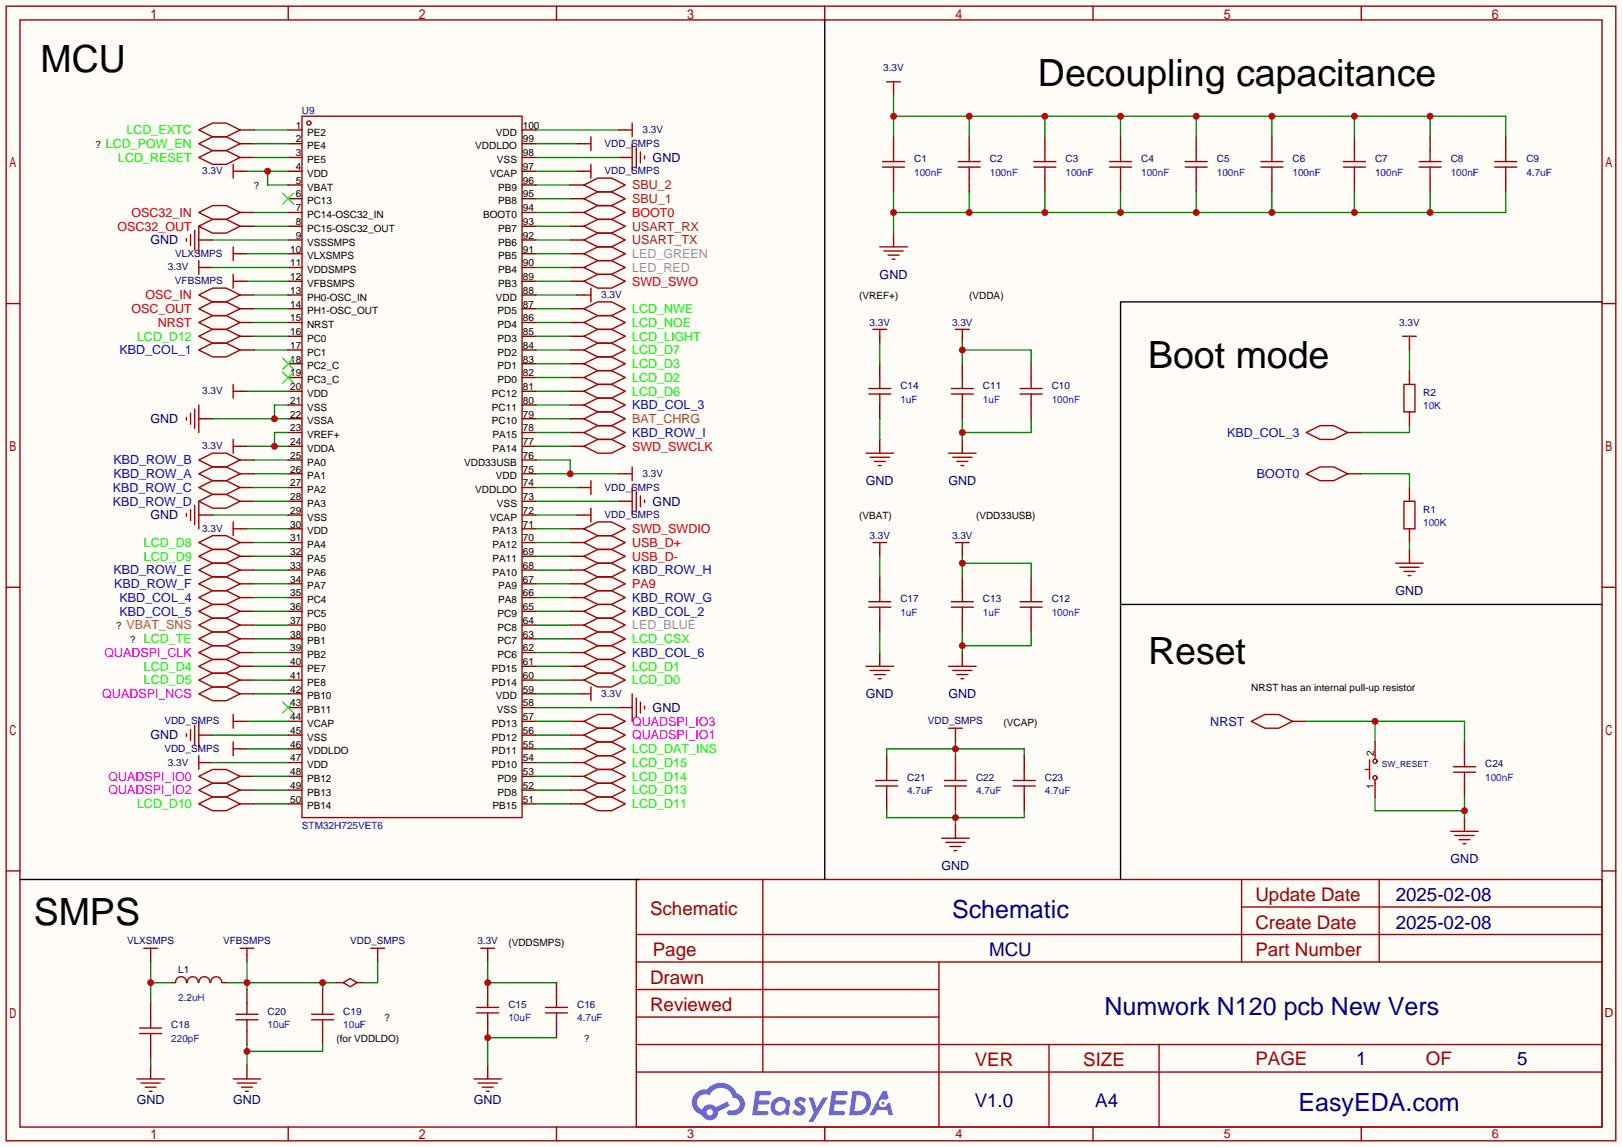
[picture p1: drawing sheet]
<svg xmlns="http://www.w3.org/2000/svg" width="299mm" height="212mm" viewBox="0 0 299 212" stroke-linecap="round" stroke-linejoin="round" font-family="sans-serif">
<path d="M0 0h299.5v211.8h-299.5z" fill="#fffcf7"/>
<g fill="none" stroke="#a10000" stroke-width=".25">
<path d="M1.1 1.1h297.2v209.6h-297.2zM3.7 3.7h292.1v204.5h-292.1zM53.2 1.1v2.6M102.7 1.1v2.6M152.3 1.1v2.6M201.8 1.1v2.6M251.3 1.1v2.6M1.1 56.1h2.6M295.8 56.1h2.5M1.1 108.5h2.6M295.8 108.5h2.5M1.1 160.8h2.6"/>
<path d="M117.5 162.4h178.3v45.8h-178.3zM117.5 177.7h178.3M117.5 172.6h178.3M140.8 162.4v35.6M173.4 177.7v30.5M229.2 162.4v15.3M229.2 167.5h66.6M254.6 162.4v15.3M295.8 160.8h2.5M117.5 182.8h55.9M117.5 198h178.3M117.5 192.9h178.3"/>
<path d="M117.5 187.8h55.9M193.7 192.9v15.3M214 192.9v15.3M53.2 208.2v2.5M102.7 208.2v2.5M152.3 208.2v2.5M201.8 208.2v2.5M251.3 208.2v2.5"/>
</g>
<g fill="#5487ff">
<path d="M147 202.8a1.3 1.3 0 0 1 1.8 .3l-.4 .6a.54 .54 0 0 0-.9-.2l.1 .2a1.58 1.58 0 0 1 1.1 1.6 1.43 1.43 0 0 1-2.5 .1l.6-.6a.64 .64 0 0 0 .5 .5 .64 .64 0 0 0 .6-.3l-.1-.2a1.6 1.6 0 0 1-1.1-1.6z"/>
<path d="M149.3 202.7h.8l.7 1.9 1.2-1.9h.9l-2.7 4.5h-.9l.9-1.7z"/>
<path d="M139.5 201.5h1.6a1.31 1.31 0 0 1 1.3 .2 .4 .4 0 0 1-.4 .6h-1.7l-.2 .9h1.7a.4 .4 0 0 1 .3 .4 .4 .4 0 0 1-.4 .4h-1.7l-.2 1.2h.9a1.23 1.23 0 0 1 1.1 .2 .39 .39 0 0 1-.3 .6h-2.6z"/>
<path d="M153.6 201.5h1.6a1.32 1.32 0 0 1 1.3 .2 .39 .39 0 0 1-.4 .6h-1.7l-.2 .9h1.7a.4 .4 0 0 1 .3 .4 .4 .4 0 0 1-.4 .4h-1.7l-.1 1.2h.8a1.23 1.23 0 0 1 1.1 .2 .39 .39 0 0 1-.3 .6h-2.6z"/>
<path d="M163 201.5h.7l.4 1.3-.7 .4a.75 .75 0 0 0-1.1 .3 .75 .75 0 0 0 .5 1 .75 .75 0 0 0 1-.6l.5-.3 .6 2.4h-.9l-.2-1h-1.8l-.6 1h-.9z"/>
<path d="M157.4 201.5l-.6 4.5h1.4a2.27 2.27 0 0 0 2.6-2.3 2.27 2.27 0 0 0-2.7-2.2zM158.2 202.3a1.5 1.5 0 0 1 1.8 1.5 1.5 1.5 0 0 1-2 1.4h-.3z"/>
<path d="M142.8 203.1a1.62 1.62 0 0 0-.4 2.1 1.62 1.62 0 0 0 2.1 .7l.3-.3 .4 .3 .4 .1 .3-2.5-.2-.3h-.4a1.58 1.58 0 0 0-2.5-.1zM143.4 203.6a.99 .99 0 0 1 1.6 .3 .99 .99 0 0 1-.8 1.4 .94 .94 0 0 1-1.1-.5 .94 .94 0 0 1 .3-1.2z"/>
<path d="M128.4 201.9a2.37 2.37 0 0 0 1.2 4 1.54 1.54 0 0 0 1.8 1 1.54 1.54 0 0 0 1.2-1.6l2.1-1.1-.4-.8-2.1 1.1a1.57 1.57 0 0 0-2.6 .4 1.5 1.5 0 0 1-.7-2.1 1.5 1.5 0 0 1 2.1-.5 2.23 2.23 0 0 1 2.3-1.4 2.23 2.23 0 0 1 2 1.8 1.16 1.16 0 0 1 1.3 1.1 1.16 1.16 0 0 1-1.1 1.3h-.7a.47 .47 0 0 0-.6 .3 .47 .47 0 0 0 .4 .6 2.23 2.23 0 0 0 2.3-.7 2.23 2.23 0 0 0 .4-2.3 2.16 2.16 0 0 0-1.3-1.1 3.2 3.2 0 0 0-5.4-.7l-1.2 .1zM130.5 205.4a.58 .58 0 0 1 1.1 0 .58 .58 0 0 1-1.1 0z"/>
<circle cx="163" cy="203.8" r=".28"/>
</g>
<g fill="none" stroke="#870000" stroke-width=".25">
<path d="M165 16.4v1.3M165 25.3v2.5M165 32.9v2.5M178.9 25.3v2.5M178.9 32.9v2.5M192.9 25.3v2.5M192.9 32.9v2.5M206.9 25.3v2.5M206.9 32.9v2.5M220.9 25.3v2.5M220.9 32.9v2.5M250.1 25.3v2.5"/>
<path d="M250.1 32.9v2.5M165 43.1v2.5"/>
</g>
<g fill="none" stroke="#a10000" stroke-width=".25">
<path d="M163.7 15.1h2.5M165 15.1v1.3M162.9 30.9h4.1M162.9 29.8h4.1M165 27.8v2M165 30.9v2M176.9 30.9h4.1M176.9 29.8h4.1M178.9 27.8v2M178.9 30.9v2M190.9 30.9h4M190.9 29.8h4"/>
<path d="M192.9 27.8v2M192.9 30.9v2M204.9 30.9h4M204.9 29.8h4M206.9 27.8v2M206.9 30.9v2M218.8 30.9h4.1M218.8 29.8h4.1M220.9 27.8v2M220.9 30.9v2M248 30.9h4.1M248 29.8h4.1"/>
<path d="M250.1 27.8v2M250.1 30.9v2M162.4 45.6h5.1M163.2 46.4h3.6M164 47.1h2M164.7 47.9h.5"/>
</g>
<path d="M165 17.7v7.6M165 21.5h113v3.8M178.9 21.5v3.8M192.9 21.5v3.8M206.9 21.5v3.8M220.9 21.5v3.8M234.8 21.5v3.8M250.1 21.5v3.8M264 21.5v3.8" fill="none" stroke="#008700" stroke-width=".25"/>
<g fill="#c00">
<circle cx="165" cy="21.5" r=".63"/>
<circle cx="178.9" cy="21.5" r=".63"/>
<circle cx="192.9" cy="21.5" r=".63"/>
<circle cx="206.9" cy="21.5" r=".63"/>
<circle cx="220.9" cy="21.5" r=".63"/>
<circle cx="234.8" cy="21.5" r=".63"/>
<circle cx="250.1" cy="21.5" r=".63"/>
<circle cx="264" cy="21.5" r=".63"/>
</g>
<path d="M165 35.4v7.7M178.9 35.4v3.8M192.9 35.4v3.8M206.9 35.4v3.8M220.9 35.4v3.8M234.8 35.4v3.8M250.1 35.4v3.8M264 35.4v3.8M278 35.4v3.8h-113" fill="none" stroke="#008700" stroke-width=".25"/>
<g fill="#c00">
<circle cx="165" cy="39.2" r=".63"/>
<circle cx="178.9" cy="39.2" r=".63"/>
<circle cx="192.9" cy="39.2" r=".63"/>
<circle cx="206.9" cy="39.2" r=".63"/>
<circle cx="220.9" cy="39.2" r=".63"/>
<circle cx="234.8" cy="39.2" r=".63"/>
<circle cx="250.1" cy="39.2" r=".63"/>
<circle cx="264" cy="39.2" r=".63"/>
</g>
<path d="M248.8 79.9h2.5M260.2 63.4v1.2M260.2 68.5v2.5M260.2 76.1v2.5M248.8 87.5h2.5M260.2 90v2.6M260.2 97.7v2.5M260.2 101.5v2.5M238.6 133.2h2.6M270.4 137v2.6M270.4 144.7v2.5M270.4 151v2.5" fill="none" stroke="#870000" stroke-width=".25"/>
<g fill="none" stroke="#a10000" stroke-width=".25">
<path d="M241.2 79.9l2.5-1.3h2.6l2.5 1.3-2.5 1.3h-2.6zM259 62.1h2.5M259.2 71h2v5.1h-2zM260.2 62.1v1.3M241.2 87.5l2.5-1.3h2.6l2.5 1.3-2.5 1.3h-2.6zM259.2 92.6h2v5.1h-2zM257.7 104h5.1M258.4 104.8h3.6M259.2 105.5h2M260 106.3h.5M231 133.2l2.6-1.2h2.5l2.5 1.2-2.5 1.3h-2.5zM270.4 139.6v2"/>
<path d="M267.8 153.5h5.1M268.4 142.6h4M268.4 141.6h4M268.6 154.3h3.6M269.4 155.1h2M270.1 155.8h.5M270.4 142.6v2.1"/>
</g>
<path d="M260.2 64.6v3.9M260.2 78.6v1.3h-8.9M251.3 87.5h8.9v2.5M260.2 100.2v1.3M241.2 133.2h29.2v3.8M253.9 133.2v3.8" fill="none" stroke="#008700" stroke-width=".25"/>
<circle cx="253.9" cy="133.2" r=".63" fill="#c00"/>
<path d="M163.7 139.6v2.5M163.7 147.2v2.5" fill="none" stroke="#870000" stroke-width=".25"/>
<path d="M161.7 145.2h4M161.7 144.1h4M163.7 142.1v2M163.7 145.2v2" fill="none" stroke="#a10000" stroke-width=".25"/>
<path d="M163.7 139.6v-1.3h25.4v1.3M176.4 137v2.6" fill="none" stroke="#008700" stroke-width=".25"/>
<circle cx="176.4" cy="138.3" r=".63" fill="#c00"/>
<path d="M176.4 139.6v2.5M176.4 147.2v2.5" fill="none" stroke="#870000" stroke-width=".25"/>
<path d="M174.4 145.2h4M174.4 144.1h4M176.4 142.1v2M176.4 145.2v2" fill="none" stroke="#a10000" stroke-width=".25"/>
<path d="M163.7 149.7v1.3h25.4v-1.3M176.4 149.7v2.6" fill="none" stroke="#008700" stroke-width=".25"/>
<circle cx="176.4" cy="151" r=".63" fill="#c00"/>
<path d="M176.4 152.3v2.5" fill="none" stroke="#870000" stroke-width=".25"/>
<path d="M173.9 154.8h5M174.6 155.6h3.6M175.4 156.3h2M176.1 157.1h.6" fill="none" stroke="#a10000" stroke-width=".25"/>
<path d="M206.9 111.6h88.9M3.7 162.4h114.3" fill="none" stroke="#000" stroke-width=".25"/>
<path d="M253.9 147.2v2.5h16.5M270.4 147.2v3.8" fill="none" stroke="#008700" stroke-width=".25"/>
<circle cx="270.4" cy="149.7" r=".63" fill="#c00"/>
<path d="M177.7 62.1v1.3M177.7 67.2v2.5M177.7 74.8v2.5M190.4 67.2v2.5M190.4 74.8v2.5M177.7 81.2v2.5M253.9 137v2.6M253.9 144.7v2.5" fill="none" stroke="#870000" stroke-width=".25"/>
<g fill="none" stroke="#a10000" stroke-width=".25">
<path d="M175.6 72.8h4.1M175.6 71.8h4.1M176.4 60.8h2.5M177.7 60.8v1.3M177.7 69.7v2.1M177.7 72.8v2M188.3 72.8h4.1M188.3 71.8h4.1M190.4 69.7v2.1M190.4 72.8v2M175.1 83.7h5.1M175.9 84.5h3.6"/>
<path d="M176.7 85.2h2M177.4 86h.5M253.9 139.6v.5M252.1 142.1h.8M252.9 140.3v3.6M253.9 144.1v.6"/>
<circle cx="253.9" cy="143.6" r=".38"/>
<circle cx="253.9" cy="140.6" r=".38"/>
</g>
<path d="M177.7 63.4v3.8M177.7 64.6h12.7v2.6" fill="none" stroke="#008700" stroke-width=".25"/>
<circle cx="177.7" cy="64.6" r=".63" fill="#c00"/>
<path d="M177.7 77.3v3.9M190.4 77.3v2.6h-12.7" fill="none" stroke="#008700" stroke-width=".25"/>
<circle cx="177.7" cy="79.9" r=".63" fill="#c00"/>
<g fill="none" stroke="#870000" stroke-width=".25">
<path d="M234.8 25.3v2.5M234.8 32.9v2.5M264 25.3v2.5M264 32.9v2.5M278 25.3v2.5M278 32.9v2.5M162.4 62.1v1.3M162.4 67.2v2.5M162.4 74.8v2.5M162.4 81.2v2.5M177.7 101.5v1.2M177.7 106.6v2.5"/>
<path d="M177.7 114.2v2.5M190.4 106.6v2.5M190.4 114.2v2.5M176.4 135.8v1.2M177.7 120.5v2.6M189.1 139.6v2.5M189.1 147.2v2.5"/>
</g>
<g fill="none" stroke="#a10000" stroke-width=".25">
<path d="M232.8 30.9h4.1M232.8 29.8h4.1M234.8 27.8v2M234.8 30.9v2M262 30.9h4.1M262 29.8h4.1M264 27.8v2M264 30.9v2M276 30.9h4M276 29.8h4M278 27.8v2M278 30.9v2"/>
<path d="M160.4 72.8h4.1M160.4 71.8h4.1M161.2 60.8h2.5M162.4 60.8v1.3M162.4 69.7v2.1M162.4 72.8v2M159.9 83.7h5.1M160.7 84.5h3.5M161.4 85.2h2M162.2 86h.5M175.6 112.1h4.1M175.6 111.1h4.1"/>
<path d="M176.4 100.2h2.5M177.7 100.2v1.3M177.7 109.1v2M177.7 112.1v2.1M188.3 112.1h4.1M188.3 111.1h4.1M190.4 109.1v2M190.4 112.1v2.1M175.1 134.5h2.6M175.1 123.1h5.1M175.9 123.8h3.6M176.4 134.5v1.3"/>
<path d="M176.7 124.6h2M177.4 125.3h.5M187.1 145.2h4M187.1 144.1h4M189.1 142.1v2M189.1 145.2v2"/>
</g>
<path d="M162.4 63.4v3.8M162.4 77.3v3.9M177.7 102.7v3.9M177.7 104h12.7v2.6" fill="none" stroke="#008700" stroke-width=".25"/>
<path d="M152.3 3.7v158.7M295.8 55.8h-88.9v106.6" fill="none" stroke="#000" stroke-width=".25"/>
<circle cx="177.7" cy="104" r=".63" fill="#c00"/>
<path d="M177.7 116.7v3.8M190.4 116.7v2.6h-12.7" fill="none" stroke="#008700" stroke-width=".25"/>
<circle cx="177.7" cy="119.3" r=".63" fill="#c00"/>
<path d="M27.8 176.4v1.3M45.6 176.4v1.3M90 176.4v1.3" fill="none" stroke="#870000" stroke-width=".25"/>
<path d="M26.5 175.1h2.6M27.8 175.1v1.3M44.3 175.1h2.6M45.6 175.1v1.3M88.8 175.1h2.5M90 175.1v1.3" fill="none" stroke="#a10000" stroke-width=".25"/>
<path d="M45.6 177.7v5.1M41.8 181.5h20.3M59.6 181.5v1.3" fill="none" stroke="#008700" stroke-width=".25"/>
<g fill="#c00">
<circle cx="45.6" cy="181.5" r=".63"/>
<circle cx="59.6" cy="181.5" r=".63"/>
</g>
<path d="M27.8 177.7v7.6M27.8 181.5h3.8" fill="none" stroke="#008700" stroke-width=".25"/>
<circle cx="27.8" cy="181.5" r=".63" fill="#c00"/>
<path d="M27.8 185.3v2.5M27.8 192.9v2.6M27.8 196.7v2.6M90 181.5v2.5M90 189.1v2.5M90 196.7v2.6" fill="none" stroke="#870000" stroke-width=".25"/>
<g fill="none" stroke="#a10000" stroke-width=".25">
<path d="M25.3 199.3h5.1M25.8 189.9h4M25.8 190.9h4M27.8 187.8v2.1M27.8 190.9v2M87.5 199.3h5.1M88 186.1h4.1M88 187.1h4.1M90 184v2.1M90 187.1v2M26 200h3.6M26.8 200.8h2"/>
<path d="M27.6 201.5h.5M88.3 200h3.5M89 200.8h2.1M89.8 201.5h.5"/>
</g>
<path d="M90 177.7v3.8h12.7M27.8 195.5v1.2" fill="none" stroke="#008700" stroke-width=".25"/>
<circle cx="90" cy="181.5" r=".63" fill="#c00"/>
<path d="M102.7 191.6h-12.7v5.1" fill="none" stroke="#008700" stroke-width=".25"/>
<circle cx="90" cy="191.6" r=".63" fill="#c00"/>
<path d="M45.6 182.8v2.5M45.6 190.4v2.5M45.6 196.7v2.6M59.6 182.8v2.5M59.6 190.4v2.5M102.7 181.5v2.5M102.7 189.1v2.5" fill="none" stroke="#870000" stroke-width=".25"/>
<g fill="none" stroke="#a10000" stroke-width=".25">
<path d="M43.1 199.3h5M43.6 188.3h4M43.6 187.3h4M45.6 185.3v2M45.6 188.3v2.1M57.5 188.3h4.1M57.5 187.3h4.1M59.6 185.3v2M59.6 188.3v2.1M100.7 186.1h4.1M100.7 187.1h4.1M102.7 184v2.1"/>
<path d="M102.7 187.1v2M43.8 200h3.6M44.6 200.8h2M45.3 201.5h.5"/>
</g>
<path d="M45.6 192.9v3.8M59.6 192.9v1.3h-14" fill="none" stroke="#008700" stroke-width=".25"/>
<circle cx="45.6" cy="194.2" r=".63" fill="#c00"/>
<g fill="none" stroke="#870000" stroke-width=".25">
<path d="M44.3 39.2h2.6M44.3 31.6h1.3M44.3 41.8h2.6M44.3 54.5h2.6M44.3 57h2.6M44.3 59.6h2.6M105.3 77.3h2.5M44.3 85h2.6M44.3 87.5h2.6M44.3 90h2.6M44.3 92.6h2.6M162.4 101.5v1.2"/>
<path d="M162.4 106.6v2.5M162.4 114.2v2.5M162.4 120.5v2.6M69.7 176.4v1.3M31.6 181.5h.8M41 181.5h.8M62.1 181.5h1.3M65.9 181.5h1.3"/>
</g>
<g fill="none" stroke="#a10000" stroke-width=".25">
<path d="M36.7 39.2l2.5-1.2h2.6l2.5 1.2-2.5 1.3h-2.6zM43.1 30.4v2.5M43.1 31.6h1.2M36.7 41.8l2.5-1.3h2.6l2.5 1.3-2.5 1.3h-2.6zM36.7 54.5l2.5-1.3h2.6l2.5 1.3-2.5 1.3h-2.6zM36.7 57l2.5-1.2h2.6l2.5 1.2-2.5 1.3h-2.6zM36.7 59.6l2.5-1.3h2.6l2.5 1.3-2.5 1.2h-2.6zM107.8 77.3l2.6-1.2h2.5l2.5 1.2-2.5 1.3h-2.5zM36.7 85l2.5-1.3h2.6l2.5 1.3-2.5 1.2h-2.6zM36.7 87.5l2.5-1.3h2.6l2.5 1.3-2.5 1.3h-2.6zM36.7 90l2.5-1.2h2.6l2.5 1.2-2.5 1.3h-2.6zM36.7 92.6l2.5-1.3h2.6l2.5 1.3-2.5 1.3h-2.6z"/>
<path d="M160.4 112.1h4.1M160.4 111.1h4.1M161.2 100.2h2.5M162.4 100.2v1.3M162.4 109.1v2M162.4 112.1v2.1M159.9 123.1h5.1M160.7 123.8h3.5M161.4 124.6h2M162.2 125.3h.5M68.5 175.1h2.5M69.7 175.1v1.3"/>
<path d="M32.4 181.5a1.01 1.01 0 0 1 1-1.1 1.01 1.01 0 0 1 1 1.1M34.6 181.5a1.01 1.01 0 0 1 1-1.1 1.01 1.01 0 0 1 1 1.1M36.7 181.5a1.01 1.01 0 0 1 1-1.1 1.01 1.01 0 0 1 1 1.1M38.9 181.5a1.01 1.01 0 0 1 1-1.1 1.01 1.01 0 0 1 1 1.1M63.4 181.5l1.2-.8 1.3 .8-1.3 .7z"/>
</g>
<path d="M45.6 31.6h7.6M46.9 39.2h6.3M49.4 31.6v2.6h3.8M46.9 54.5h6.3M46.9 59.6h6.3M46.9 64.6h6.3M98.9 77.3h6.4M46.9 85h6.3M46.9 90h6.3M162.4 102.7v3.9M162.4 116.7v3.8M69.7 177.7v3.8h-2.5" fill="none" stroke="#008700" stroke-width=".25"/>
<circle cx="49.4" cy="31.6" r=".63" fill="#c00"/>
<path d="M36.7 77.3h2.5" fill="none" stroke="#870000" stroke-width=".25"/>
<path d="M34.4 77.1v.5M35.2 76.3v2.1M35.9 75.6v3.5M36.7 74.8v5.1" fill="none" stroke="#a10000" stroke-width=".25"/>
<path d="M39.2 77.3h14M53.2 74.8h-2.5v2.5" fill="none" stroke="#008700" stroke-width=".25"/>
<circle cx="50.7" cy="77.3" r=".63" fill="#c00"/>
<path d="M44.3 82.4h1.3" fill="none" stroke="#870000" stroke-width=".25"/>
<path d="M43.1 81.2v2.5M43.1 82.4h1.2" fill="none" stroke="#a10000" stroke-width=".25"/>
<path d="M53.2 79.9h-2.5v2.5M45.6 82.4h7.6" fill="none" stroke="#008700" stroke-width=".25"/>
<circle cx="50.7" cy="82.4" r=".63" fill="#c00"/>
<g fill="none" stroke="#870000" stroke-width=".25">
<path d="M44.3 62.1h2.6M105.3 72.3h2.5M105.3 64.6h2.5M36.7 95.1h2.5M44.3 97.7h1.3M105.3 97.7h2.5M105.3 82.4h2.5M114.2 92.6h2.5M114.2 87.5h1.2M44.3 100.2h2.6M44.3 102.7h2.6M105.3 100.2h2.5"/>
<path d="M105.3 102.7h2.5M36.7 135.8h2.5M44.3 120.5h2.6M44.3 123.1h2.6M44.3 125.6h2.6M105.3 123.1h2.5M105.3 125.6h2.5M38 140.8h1.2M44.3 148.5h2.6M105.3 148.5h2.5"/>
</g>
<g fill="none" stroke="#a10000" stroke-width=".25">
<path d="M36.7 62.1l2.5-1.3h2.6l2.5 1.3-2.5 1.3h-2.6zM107.8 72.3l2.6-1.3h2.5l2.5 1.3-2.5 1.2h-2.5zM107.8 64.6l2.6-1.2h2.5l2.5 1.2-2.5 1.3h-2.5zM34.4 94.9v.5M35.2 94.1v2M35.9 93.3v3.6M36.7 92.6v5.1M43.1 96.4v2.5M43.1 97.7h1.2M107.8 97.7l2.6-1.3h2.5l2.5 1.3-2.5 1.2h-2.5zM107.8 82.4l2.6-1.2h2.5l2.5 1.2-2.5 1.3h-2.5zM115.4 87.5h1.3"/>
<path d="M116.7 86.2v2.6M116.7 90v5.1M117.5 90.8v3.6M118.2 91.6v2M119 92.3v.5M36.7 100.2l2.5-1.3h2.6l2.5 1.3-2.5 1.3h-2.6zM36.7 102.7l2.5-1.2h2.6l2.5 1.2-2.5 1.3h-2.6zM107.8 102.7l2.6-1.2h2.5l2.5 1.2-2.5 1.3h-2.5zM107.8 100.2l2.6-1.3h2.5l2.5 1.3-2.5 1.3h-2.5zM34.4 135.5v.5M35.2 134.7v2.1M35.9 134v3.5"/>
<path d="M36.7 120.5l2.5-1.2h2.6l2.5 1.2-2.5 1.3h-2.6zM36.7 123.1l2.5-1.3h2.6l2.5 1.3-2.5 1.2h-2.6zM36.7 125.6l2.5-1.3h2.6l2.5 1.3-2.5 1.3h-2.6zM36.7 133.2v5.1M36.7 139.6v2.5M107.8 125.6l2.6-1.3h2.5l2.5 1.3-2.5 1.3h-2.5zM107.8 123.1l2.6-1.3h2.5l2.5 1.3-2.5 1.2h-2.5zM36.7 148.5l2.5-1.3h2.6l2.5 1.3-2.5 1.2h-2.6zM36.7 140.8h1.3M107.8 148.5l2.6-1.3h2.5l2.5 1.3-2.5 1.2h-2.5z"/>
</g>
<g fill="none" stroke="#008700" stroke-width=".25">
<path d="M46.9 62.1h6.3M98.9 72.3h6.4M39.2 95.1h14M45.6 97.7h7.6M98.9 97.7h6.4M98.9 92.6h15.3M98.9 87.5h15.3M98.9 85h6.4v2.5M46.9 107.8h6.3M46.9 112.9h6.3M46.9 118h6.3M46.9 100.2h6.3"/>
<path d="M98.9 107.8h6.4M98.9 112.9h6.4M98.9 102.7h6.4M39.2 135.8h14M46.9 123.1h6.3M98.9 123.1h6.4M39.2 140.8h14M46.9 148.5h6.3"/>
</g>
<circle cx="105.3" cy="87.5" r=".63" fill="#c00"/>
<g fill="none" stroke="#870000" stroke-width=".25">
<path d="M44.3 29.1h2.6M44.3 24h2.6M44.3 26.5h2.6M53.2 39.2h2.6M53.2 29.1h2.6M53.2 24h2.6M53.2 26.5h2.6M53.2 31.6h2.6M53.2 34.2h2.6M53.2 36.7h2.6M96.4 39.2h2.5M96.4 29.1h2.5"/>
<path d="M96.4 24h2.5M96.4 26.5h2.5M96.4 31.6h2.5M96.4 34.2h2.5M96.4 36.7h2.5M105.3 39.2h2.5M105.3 34.2h2.5M105.3 36.7h2.5M106.6 26.5h1.2M106.6 31.6h1.2M114.2 29.1h2.5M114.2 24h1.2"/>
<path d="M36.7 44.3h2.5M38 49.4h1.2M44.3 51.9h1.3M44.3 46.9h1.3M53.2 59.6h2.6M53.2 57h2.6M53.2 51.9h2.6M53.2 49.4h2.6M53.2 46.9h2.6M53.2 41.8h2.6M53.2 44.3h2.6M53.2 54.5h2.6"/>
<path d="M96.4 59.6h2.5M96.4 57h2.5M96.4 51.9h2.5M96.4 49.4h2.5M96.4 46.9h2.5M96.4 41.8h2.5M96.4 44.3h2.5M96.4 54.5h2.5M105.3 59.6h2.5M105.3 57h2.5M105.3 51.9h2.5M105.3 49.4h2.5"/>
<path d="M105.3 46.9h2.5M105.3 41.8h2.5M105.3 44.3h2.5M106.6 54.5h1.2M44.3 64.6h2.6M44.3 72.3h1.3M53.2 69.7h2.6M53.2 67.2h2.6M53.2 62.1h2.6M53.2 64.6h2.6M53.2 72.3h2.6M53.2 74.8h2.6"/>
<path d="M53.2 77.3h2.6M53.2 79.9h2.6M96.4 69.7h2.5M96.4 67.2h2.5M96.4 62.1h2.5M96.4 64.6h2.5M96.4 72.3h2.5M96.4 74.8h2.5M96.4 77.3h2.5M96.4 79.9h2.5M105.3 69.7h2.5M105.3 67.2h2.5"/>
<path d="M105.3 62.1h2.5M105.3 74.8h2.5M105.3 79.9h2.5M53.2 82.4h2.6M53.2 85h2.6M53.2 87.5h2.6M53.2 90h2.6M53.2 92.6h2.6M53.2 95.1h2.6M53.2 97.7h2.6M96.4 82.4h2.5M96.4 85h2.5"/>
<path d="M96.4 87.5h2.5M96.4 90h2.5M96.4 92.6h2.5M96.4 95.1h2.5M96.4 97.7h2.5M106.6 90h1.2M106.6 95.1h1.2M44.3 105.3h2.6M44.3 107.8h2.6M44.3 110.4h2.6M44.3 112.9h2.6M44.3 115.4h2.6"/>
<path d="M44.3 118h2.6M53.2 100.2h2.6M53.2 102.7h2.6M53.2 105.3h2.6M53.2 107.8h2.6M53.2 110.4h2.6M53.2 112.9h2.6M53.2 115.4h2.6M53.2 118h2.6M96.4 100.2h2.5M96.4 102.7h2.5M96.4 105.3h2.5"/>
<path d="M96.4 107.8h2.5M96.4 110.4h2.5M96.4 112.9h2.5M96.4 115.4h2.5M96.4 118h2.5M105.3 105.3h2.5M105.3 107.8h2.5M105.3 110.4h2.5M105.3 112.9h2.5M105.3 115.4h2.5M105.3 118h2.5M44.3 128.1h2.6"/>
<path d="M44.3 133.2h1.3M44.3 138.3h1.3M53.2 120.5h2.6M53.2 123.1h2.6M53.2 125.6h2.6M53.2 128.1h2.6M53.2 130.7h2.6M53.2 133.2h2.6M53.2 135.8h2.6M53.2 138.3h2.6M96.4 120.5h2.5M96.4 123.1h2.5"/>
<path d="M96.4 125.6h2.5M96.4 128.1h2.5M96.4 130.7h2.5M96.4 133.2h2.5M96.4 135.8h2.5M96.4 138.3h2.5M105.3 120.5h2.5M105.3 133.2h2.5M105.3 135.8h2.5M105.3 138.3h2.5M106.6 128.1h1.2M114.2 130.7h2.5"/>
<path d="M44.3 143.4h2.6M44.3 145.9h2.6M53.2 140.8h2.6M53.2 143.4h2.6M53.2 145.9h2.6M53.2 148.5h2.6M96.4 140.8h2.5M96.4 143.4h2.5M96.4 145.9h2.5M96.4 148.5h2.5M105.3 140.8h2.5M105.3 143.4h2.5"/>
<path d="M105.3 145.9h2.5"/>
</g>
<g fill="none" stroke="#a10000" stroke-width=".25">
<path d="M36.7 29.1l2.5-1.3h2.6l2.5 1.3-2.5 1.3h-2.6zM36.7 26.5l2.5-1.2h2.6l2.5 1.2-2.5 1.3h-2.6zM36.7 24l2.5-1.3h2.6l2.5 1.3-2.5 1.3h-2.6zM55.8 21.5h40.6v129.5h-40.6zM107.8 39.2l2.6-1.2h2.5l2.5 1.2-2.5 1.3h-2.5zM107.8 34.2l2.6-1.3h2.5l2.5 1.3-2.5 1.2h-2.5zM107.8 36.7l2.6-1.3h2.5l2.5 1.3-2.5 1.3h-2.5zM107.8 26.5h1.3M107.8 31.6h1.3M109.1 25.3v2.5M109.1 30.4v2.5M115.4 24h1.3"/>
<path d="M116.7 22.7v2.6M116.7 26.5v5.1M117.5 27.3v3.6M118.2 28.1v2M119 28.8v.5M34.4 44.1v.5M35.2 43.3v2M35.9 42.5v3.6M36.7 41.8v5.1M36.7 48.1v2.6M36.7 49.4h1.3M43.1 45.6v2.5"/>
<path d="M43.1 50.7v2.5M43.1 46.9h1.2M43.1 51.9h1.2M107.8 59.6l2.6-1.3h2.5l2.5 1.3-2.5 1.2h-2.5zM107.8 57l2.6-1.2h2.5l2.5 1.2-2.5 1.3h-2.5zM107.8 51.9l2.6-1.2h2.5l2.5 1.2-2.5 1.3h-2.5zM107.8 49.4l2.6-1.3h2.5l2.5 1.3-2.5 1.3h-2.5zM107.8 46.9l2.6-1.3h2.5l2.5 1.3-2.5 1.2h-2.5zM107.8 44.3l2.6-1.2h2.5l2.5 1.2-2.5 1.3h-2.5zM107.8 41.8l2.6-1.3h2.5l2.5 1.3-2.5 1.3h-2.5zM107.8 54.5h1.3M109.1 53.2v2.6"/>
<path d="M36.7 64.6l2.5-1.2h2.6l2.5 1.2-2.5 1.3h-2.6zM43.1 71v2.5M43.1 72.3h1.2M107.8 69.7l2.6-1.2h2.5l2.5 1.2-2.5 1.3h-2.5zM107.8 67.2l2.6-1.3h2.5l2.5 1.3-2.5 1.3h-2.5zM107.8 62.1l2.6-1.3h2.5l2.5 1.3-2.5 1.3h-2.5zM107.8 79.9l2.6-1.3h2.5l2.5 1.3-2.5 1.3h-2.5zM107.8 74.8l2.6-1.3h2.5l2.5 1.3-2.5 1.3h-2.5zM107.8 90h1.3M107.8 95.1h1.3M109.1 88.8v2.5M109.1 93.9v2.5"/>
<path d="M36.7 105.3l2.5-1.3h2.6l2.5 1.3-2.5 1.3h-2.6zM36.7 107.8l2.5-1.2h2.6l2.5 1.2-2.5 1.3h-2.6zM36.7 112.9l2.5-1.3h2.6l2.5 1.3-2.5 1.3h-2.6zM36.7 110.4l2.5-1.3h2.6l2.5 1.3-2.5 1.2h-2.6zM36.7 115.4l2.5-1.2h2.6l2.5 1.2-2.5 1.3h-2.6zM36.7 118l2.5-1.3h2.6l2.5 1.3-2.5 1.3h-2.6zM107.8 118l2.6-1.3h2.5l2.5 1.3-2.5 1.3h-2.5zM107.8 115.4l2.6-1.2h2.5l2.5 1.2-2.5 1.3h-2.5zM107.8 110.4l2.6-1.3h2.5l2.5 1.3-2.5 1.2h-2.5zM107.8 105.3l2.6-1.3h2.5l2.5 1.3-2.5 1.3h-2.5zM107.8 112.9l2.6-1.3h2.5l2.5 1.3-2.5 1.3h-2.5zM107.8 107.8l2.6-1.2h2.5l2.5 1.2-2.5 1.3h-2.5z"/>
<path d="M36.7 128.1l2.5-1.2h2.6l2.5 1.2-2.5 1.3h-2.6zM43.1 132v2.5M43.1 137v2.6M43.1 138.3h1.2M43.1 133.2h1.2M107.8 133.2l2.6-1.2h2.5l2.5 1.2-2.5 1.3h-2.5zM107.8 138.3l2.6-1.3h2.5l2.5 1.3-2.5 1.3h-2.5zM107.8 135.8l2.6-1.3h2.5l2.5 1.3-2.5 1.2h-2.5zM107.8 120.5l2.6-1.2h2.5l2.5 1.2-2.5 1.3h-2.5zM107.8 128.1h1.3M109.1 126.9v2.5M116.7 128.1v5.1"/>
<path d="M117.5 128.9v3.6M118.2 129.7v2M119 130.4v.5M36.7 143.4l2.5-1.3h2.6l2.5 1.3-2.5 1.3h-2.6zM36.7 145.9l2.5-1.2h2.6l2.5 1.2-2.5 1.3h-2.6zM107.8 145.9l2.6-1.2h2.5l2.5 1.2-2.5 1.3h-2.5zM107.8 143.4l2.6-1.3h2.5l2.5 1.3-2.5 1.3h-2.5zM107.8 140.8l2.6-1.2h2.5l2.5 1.2-2.5 1.3h-2.5z"/>
<circle cx="57" cy="22.7" r=".38"/>
</g>
<g fill="none" stroke="#008700" stroke-width=".25">
<path d="M46.9 24h6.3M46.9 29.1h6.3M46.9 26.5h6.3M98.9 24h15.3M98.9 29.1h15.3M98.9 39.2h6.4M98.9 26.5h7.7M98.9 31.6h7.7M98.9 34.2h6.4M98.9 36.7h6.4M39.2 49.4h14M39.2 44.3h14"/>
<path d="M45.6 51.9h7.6M45.6 46.9h7.6M46.9 57h6.3M46.9 41.8h6.3M98.9 59.6h6.4M98.9 51.9h6.4M98.9 46.9h6.4M98.9 57h6.4M98.9 41.8h6.4M98.9 49.4h6.4M98.9 54.5h7.7M98.9 44.3h6.4"/>
<path d="M45.6 72.3h7.6M98.9 69.7h6.4M98.9 62.1h6.4M98.9 67.2h6.4M98.9 64.6h6.4M98.9 79.9h6.4M98.9 74.8h6.4M46.9 87.5h6.3M46.9 92.6h6.3M98.9 82.4h6.4M98.9 90h7.7M98.9 95.1h7.7"/>
<path d="M46.9 102.7h6.3M46.9 115.4h6.3M46.9 105.3h6.3M46.9 110.4h6.3M98.9 100.2h6.4M98.9 118h6.4M98.9 115.4h6.4M98.9 105.3h6.4M98.9 110.4h6.4M45.6 138.3h7.6M45.6 133.2h7.6M46.9 125.6h6.3"/>
<path d="M46.9 128.1h6.3M46.9 120.5h6.3M98.9 125.6h6.4M98.9 138.3h6.4M98.9 133.2h6.4M98.9 135.8h6.4M98.9 130.7h15.3M98.9 128.1h7.7M98.9 120.5h6.4M46.9 143.4h6.3M46.9 145.9h6.3M98.9 143.4h6.4"/>
<path d="M98.9 145.9h6.4M98.9 140.8h6.4M98.9 148.5h6.4"/>
</g>
<path d="M52.2 35.7l2 2M54.2 35.7l-2 2M52.2 66.2l2 2M52.2 68.7l2 2M54.2 66.2l-2 2M54.2 68.7l-2 2M52.2 129.7l2 2M54.2 129.7l-2 2" fill="none" stroke="#3c3" stroke-width=".25"/>
<g font-size="6.9">
<text x="7.5" y="13.4">MCU</text>
<text x="191.6" y="15.9">Decoupling capacitance</text>
<text x="212" y="68">Boot mode</text>
<text x="212" y="122.6">Reset</text>
<text x="6.2" y="170.9">SMPS</text>
</g>
<g font-size="4.6" fill="#000080">
<text x="175.8" y="169.6">Schematic</text>
<text x="203.9" y="187.4">Numwork N120 pcb New Vers</text>
<text x="239.8" y="205.2">EasyEDA.com</text>
</g>
<g font-size="3.5" fill="#a00000">
<text x="231.8" y="166.4">Update Date</text>
<text x="120" y="169">Schematic</text>
<text x="231.8" y="171.5">Create Date</text>
<text x="120.5" y="176.6">Page</text>
<text x="231.8" y="176.6">Part Number</text>
<text x="120" y="181.7">Drawn</text>
<text x="120" y="186.7">Reviewed</text>
<text x="180" y="196.9">VER</text>
<text x="200" y="196.9">SIZE</text>
<text x="231.8" y="196.6">PAGE</text>
<text x="263.3" y="196.6">OF</text>
</g>
<g font-size="3.5" fill="#000080">
<text x="257.7" y="166.4">2025-02-08</text>
<text x="257.7" y="171.5">2025-02-08</text>
<text x="182.6" y="176.6">MCU</text>
<text x="250.4" y="196.6">1</text>
<text x="280.1" y="196.6">5</text>
<text x="180" y="204.5">V1.0</text>
<text x="202.2" y="204.5">A4</text>
</g>
<g font-size="2.3" fill="#0f0">
<text x="19.5" y="27.4">LCD_POW_EN</text>
<text x="21.8" y="29.9">LCD_RESET</text>
<text x="23.4" y="24.8">LCD_EXTC</text>
<text x="116.7" y="57.8">LCD_NWE</text>
<text x="25.3" y="62.9">LCD_D12</text>
<text x="116.7" y="65.5">LCD_D7</text>
<text x="116.7" y="60.4">LCD_NOE</text>
<text x="116.7" y="62.9">LCD_LIGHT</text>
<text x="116.7" y="70.5">LCD_D2</text>
<text x="116.7" y="68">LCD_D3</text>
<text x="116.7" y="73.1">LCD_D6</text>
<text x="26.6" y="101">LCD_D8</text>
<text x="26.6" y="103.6">LCD_D9</text>
<text x="26.6" y="118.8">LCD_TE</text>
<text x="116.7" y="118.8">LCD_CSX</text>
<text x="26.6" y="123.9">LCD_D4</text>
<text x="116.7" y="123.9">LCD_D1</text>
<text x="26.6" y="126.4">LCD_D5</text>
<text x="116.7" y="126.4">LCD_D0</text>
<text x="116.7" y="141.7">LCD_D15</text>
<text x="116.7" y="139.1">LCD_DAT_INS</text>
<text x="25.3" y="149.3">LCD_D10</text>
<text x="116.7" y="149.3">LCD_D11</text>
<text x="116.7" y="146.7">LCD_D13</text>
<text x="116.7" y="144.2">LCD_D14</text>
</g>
<g font-size="2.3" fill="#000080">
<text x="120.5" y="29.9">GND</text>
<text x="27.8" y="45.1">GND</text>
<text x="162.4" y="51.5">GND</text>
<text x="27.8" y="78.2">GND</text>
<text x="159.9" y="89.6">GND</text>
<text x="175.1" y="89.6">GND</text>
<text x="27.8" y="95.9">GND</text>
<text x="120.5" y="93.4">GND</text>
<text x="257.7" y="109.9">GND</text>
<text x="120.5" y="131.5">GND</text>
<text x="159.9" y="129">GND</text>
<text x="175.1" y="129">GND</text>
<text x="27.8" y="136.6">GND</text>
<text x="173.8" y="160.7">GND</text>
<text x="267.8" y="159.4">GND</text>
<text x="25.2" y="203.9">GND</text>
<text x="43" y="203.9">GND</text>
<text x="87.5" y="203.9">GND</text>
</g>
<g font-size="2.3" fill="#930">
<text x="116.7" y="35">SBU_2</text>
<text x="116.7" y="37.5">SBU_1</text>
<text x="116.7" y="45.1">USART_TX</text>
<text x="116.7" y="42.6">USART_RX</text>
</g>
<g font-size="2.3" fill="#f00">
<text x="24.3" y="40.1">OSC32_IN</text>
<text x="116.7" y="40.1">BOOT0</text>
<text x="21.7" y="42.6">OSC32_OUT</text>
<text x="116.7" y="52.8">SWD_SWO</text>
<text x="24.3" y="57.8">OSC_OUT</text>
<text x="26.8" y="55.3">OSC_IN</text>
<text x="29.1" y="60.4">NRST</text>
<text x="116.7" y="83.2">SWD_SWCLK</text>
<text x="116.7" y="101">USB_D+</text>
<text x="116.7" y="98.5">SWD_SWDIO</text>
<text x="116.7" y="103.6">USB_D-</text>
<text x="116.7" y="108.6">PA9</text>
</g>
<g font-size="2.3" fill="#999">
<text x="116.7" y="47.7">LED_GREEN</text>
<text x="116.7" y="50.2">LED_RED</text>
<text x="116.7" y="116.3">LED_BLUE</text>
</g>
<g font-size="2.3" fill="#00f">
<text x="22.1" y="65.5">KBD_COL_1</text>
<text x="116.7" y="75.6">KBD_COL_3</text>
<text x="116.7" y="80.7">KBD_ROW_I</text>
<text x="226.6" y="80.7">KBD_COL_3</text>
<text x="20.9" y="85.8">KBD_ROW_B</text>
<text x="20.9" y="88.3">KBD_ROW_A</text>
<text x="232.1" y="88.3">BOOT0</text>
<text x="20.8" y="90.9">KBD_ROW_C</text>
<text x="20.8" y="93.4">KBD_ROW_D</text>
<text x="20.9" y="106.1">KBD_ROW_E</text>
<text x="116.7" y="106.1">KBD_ROW_H</text>
<text x="21.1" y="108.6">KBD_ROW_F</text>
<text x="22.1" y="113.7">KBD_COL_5</text>
<text x="22.1" y="111.2">KBD_COL_4</text>
<text x="116.7" y="111.2">KBD_ROW_G</text>
<text x="116.7" y="113.7">KBD_COL_2</text>
<text x="116.7" y="121.3">KBD_COL_6</text>
<text x="223.5" y="134">NRST</text>
</g>
<text font-size="2.3" fill="#960" x="116.7" y="78.2">BAT_CHRG</text>
<text font-size="2.3" fill="#963" x="23.4" y="116.3">VBAT_SNS</text>
<g font-size="2.3" fill="#f0f">
<text x="19.3" y="121.3">QUADSPI_CLK</text>
<text x="18.9" y="129">QUADSPI_NCS</text>
<text x="116.7" y="134">QUADSPI_IO3</text>
<text x="116.7" y="136.6">QUADSPI_IO1</text>
<text x="20" y="144.2">QUADSPI_IO0</text>
<text x="20" y="146.7">QUADSPI_IO2</text>
</g>
<g font-size="2.3" fill="#a00000">
<text x="296.2" y="187.8">D</text>
<text x="126.9" y="210.2">3</text>
<text x="176.4" y="210.2">4</text>
<text x="225.9" y="210.2">5</text>
<text x="275.5" y="210.2">6</text>
</g>
<g font-size="1.8" fill="#000080">
<text x="163.1" y="13.1">3.3V</text>
<text x="55.8" y="21">U9</text>
<text x="111.6" y="27.1">VDD_SMPS</text>
<text x="118.6" y="24.6">3.3V</text>
<text x="168.8" y="29.9">C1</text>
<text x="182.8" y="29.9">C2</text>
<text x="196.7" y="29.9">C3</text>
<text x="210.7" y="29.9">C4</text>
<text x="224.7" y="29.9">C5</text>
<text x="238.6" y="29.9">C6</text>
<text x="253.9" y="29.9">C7</text>
<text x="267.8" y="29.9">C8</text>
<text x="281.8" y="29.9">C9</text>
<text x="37.3" y="32.2">3.3V</text>
<text x="111.6" y="32.2">VDD_SMPS</text>
<text x="32.3" y="47.4">VLXSMPS</text>
<text x="31" y="50">3.3V</text>
<text x="32.3" y="52.5">VFBSMPS</text>
<text x="111" y="55">3.3V</text>
<text x="160.5" y="60.1">3.3V</text>
<text x="175.8" y="60.1">3.3V</text>
<text x="258.3" y="60.1">3.3V</text>
<text x="166.2" y="71.8">C14</text>
<text x="181.5" y="71.8">C11</text>
<text x="194.2" y="71.8">C10</text>
<text x="37.3" y="72.8">3.3V</text>
<text x="262.8" y="73.1">R2</text>
<text x="37.3" y="83">3.3V</text>
<text x="118.6" y="88.1">3.3V</text>
<text x="111.6" y="90.6">VDD_SMPS</text>
<text x="111.6" y="95.7">VDD_SMPS</text>
<text x="262.8" y="94.7">R1</text>
<text x="37.3" y="98.2">3.3V</text>
<text x="160.5" y="99.5">3.3V</text>
<text x="175.8" y="99.5">3.3V</text>
<text x="166.2" y="111.2">C17</text>
<text x="181.5" y="111.2">C13</text>
<text x="194.2" y="111.2">C12</text>
<text x="111" y="128.7">3.3V</text>
<text x="30.4" y="133.8">VDD_SMPS</text>
<text x="171.3" y="133.8">VDD_SMPS</text>
<text x="30.4" y="138.9">VDD_SMPS</text>
<text x="31" y="141.4">3.3V</text>
<text x="274.2" y="141.7">C24</text>
<text x="167.5" y="144.2">C21</text>
<text x="180.2" y="144.2">C22</text>
<text x="192.9" y="144.2">C23</text>
<text x="23.4" y="174.4">VLXSMPS</text>
<text x="32.9" y="179.8">L1</text>
<text x="41.2" y="174.4">VFBSMPS</text>
<text x="64.6" y="174.4">VDD_SMPS</text>
<text x="88.1" y="174.4">3.3V</text>
<text x="31.6" y="189.9">C18</text>
<text x="49.4" y="187.4">C20</text>
<text x="63.4" y="187.4">C19</text>
<text x="93.9" y="186.1">C15</text>
<text x="106.6" y="186.1">C16</text>
</g>
<g font-size="1.8">
<text x="54.6" y="23.8">1</text>
<text x="96.5" y="23.8">100</text>
<text x="17.7" y="27.4">?</text>
<text x="54.6" y="26.3">2</text>
<text x="54.6" y="28.9">3</text>
<text x="56.7" y="25">PE2</text>
<text x="56.7" y="27.6">PE4</text>
<text x="87.8" y="27.6">VDDLDO</text>
<text x="91.6" y="25">VDD</text>
<text x="96.5" y="28.9">98</text>
<text x="96.5" y="26.3">99</text>
<text x="46.9" y="35">?</text>
<text x="54.6" y="31.4">4</text>
<text x="54.6" y="33.9">5</text>
<text x="56.7" y="30.1">PE5</text>
<text x="56.7" y="32.7">VDD</text>
<text x="56.7" y="35.2">VBAT</text>
<text x="90.4" y="32.7">VCAP</text>
<text x="91.8" y="30.1">VSS</text>
<text x="92" y="35.2">PB9</text>
<text x="96.5" y="33.9">96</text>
<text x="96.5" y="31.4">97</text>
<text x="54.6" y="36.5">6</text>
<text x="54.6" y="39">7</text>
<text x="54.6" y="41.6">8</text>
<text x="56.7" y="37.7">PC13</text>
<text x="56.7" y="40.3">PC14-OSC32_IN</text>
<text x="89.2" y="40.3">BOOT0</text>
<text x="92" y="37.7">PB8</text>
<text x="96.5" y="41.6">93</text>
<text x="96.5" y="39">94</text>
<text x="96.5" y="36.5">95</text>
<text x="53.6" y="46.6">10</text>
<text x="54.6" y="44.1">9</text>
<text x="56.7" y="42.8">PC15-OSC32_OUT</text>
<text x="56.7" y="45.4">VSSSMPS</text>
<text x="56.7" y="47.9">VLXSMPS</text>
<text x="92" y="47.9">PB5</text>
<text x="92" y="45.4">PB6</text>
<text x="92" y="42.8">PB7</text>
<text x="96.5" y="46.6">91</text>
<text x="96.5" y="44.1">92</text>
<text x="53.6" y="49.2">11</text>
<text x="53.6" y="51.7">12</text>
<text x="56.7" y="50.4">VDDSMPS</text>
<text x="56.7" y="53">VFBSMPS</text>
<text x="92" y="53">PB3</text>
<text x="92" y="50.4">PB4</text>
<text x="96.5" y="51.7">89</text>
<text x="96.5" y="49.2">90</text>
<text x="53.6" y="54.3">13</text>
<text x="53.6" y="56.8">14</text>
<text x="53.6" y="59.3">15</text>
<text x="56.7" y="55.5">PH0-OSC_IN</text>
<text x="56.7" y="58.1">PH1-OSC_OUT</text>
<text x="91.6" y="55.5">VDD</text>
<text x="91.9" y="58.1">PD5</text>
<text x="96.5" y="59.3">86</text>
<text x="96.5" y="56.8">87</text>
<text x="96.5" y="54.3">88</text>
<text x="158.6" y="55.3">(VREF+)</text>
<text x="178.9" y="55.3">(VDDA)</text>
<text x="53.6" y="61.9">16</text>
<text x="53.6" y="64.4">17</text>
<text x="56.7" y="60.6">NRST</text>
<text x="56.7" y="63.1">PC0</text>
<text x="56.7" y="65.7">PC1</text>
<text x="91.9" y="65.7">PD2</text>
<text x="91.9" y="63.1">PD3</text>
<text x="91.9" y="60.6">PD4</text>
<text x="96.5" y="64.4">84</text>
<text x="96.5" y="61.9">85</text>
<text x="53.6" y="67">18</text>
<text x="53.6" y="69.5">19</text>
<text x="56.7" y="68.2">PC2_C</text>
<text x="56.7" y="70.8">PC3_C</text>
<text x="91.9" y="70.8">PD0</text>
<text x="91.9" y="68.2">PD1</text>
<text x="96.5" y="69.5">82</text>
<text x="96.5" y="67">83</text>
<text x="53.6" y="72">20</text>
<text x="53.6" y="74.6">21</text>
<text x="53.6" y="77.1">22</text>
<text x="56.7" y="73.3">VDD</text>
<text x="56.7" y="75.8">VSS</text>
<text x="90.8" y="75.8">PC11</text>
<text x="90.8" y="73.3">PC12</text>
<text x="96.5" y="77.1">79</text>
<text x="96.5" y="74.6">80</text>
<text x="96.5" y="72">81</text>
<text x="53.6" y="79.7">23</text>
<text x="53.6" y="82.2">24</text>
<text x="56.7" y="78.4">VSSA</text>
<text x="56.7" y="80.9">VREF+</text>
<text x="56.7" y="83.5">VDDA</text>
<text x="90.8" y="78.4">PC10</text>
<text x="90.9" y="83.5">PA14</text>
<text x="90.9" y="80.9">PA15</text>
<text x="96.5" y="82.2">77</text>
<text x="96.5" y="79.7">78</text>
<text x="53.6" y="84.7">25</text>
<text x="53.6" y="87.3">26</text>
<text x="53.6" y="89.8">27</text>
<text x="56.7" y="86">PA0</text>
<text x="56.7" y="88.5">PA1</text>
<text x="85.7" y="86">VDD33USB</text>
<text x="91.6" y="88.5">VDD</text>
<text x="96.5" y="89.8">74</text>
<text x="96.5" y="87.3">75</text>
<text x="96.5" y="84.7">76</text>
<text x="53.6" y="92.4">28</text>
<text x="53.6" y="94.9">29</text>
<text x="56.7" y="91.1">PA2</text>
<text x="56.7" y="93.6">PA3</text>
<text x="87.8" y="91.1">VDDLDO</text>
<text x="91.8" y="93.6">VSS</text>
<text x="96.5" y="94.9">72</text>
<text x="96.5" y="92.4">73</text>
<text x="158.6" y="95.9">(VBAT)</text>
<text x="180.2" y="95.9">(VDD33USB)</text>
<text x="53.6" y="97.4">30</text>
<text x="53.6" y="100">31</text>
<text x="56.7" y="96.2">VSS</text>
<text x="56.7" y="98.7">VDD</text>
<text x="56.7" y="101.2">PA4</text>
<text x="90.4" y="96.2">VCAP</text>
<text x="90.9" y="101.2">PA12</text>
<text x="90.9" y="98.7">PA13</text>
<text x="96.5" y="100">70</text>
<text x="96.5" y="97.4">71</text>
<text x="53.6" y="102.5">32</text>
<text x="53.6" y="105.1">33</text>
<text x="53.6" y="107.6">34</text>
<text x="56.7" y="103.8">PA5</text>
<text x="56.7" y="106.3">PA6</text>
<text x="90.9" y="106.3">PA10</text>
<text x="90.9" y="103.8">PA11</text>
<text x="96.5" y="107.6">67</text>
<text x="96.5" y="105.1">68</text>
<text x="96.5" y="102.5">69</text>
<text x="53.6" y="110.1">35</text>
<text x="53.6" y="112.7">36</text>
<text x="56.7" y="108.9">PA7</text>
<text x="56.7" y="111.4">PC4</text>
<text x="56.7" y="113.9">PC5</text>
<text x="91.9" y="113.9">PC9</text>
<text x="92" y="111.4">PA8</text>
<text x="92" y="108.9">PA9</text>
<text x="96.5" y="112.7">65</text>
<text x="96.5" y="110.1">66</text>
<text x="21.5" y="116.3">?</text>
<text x="24" y="118.8">?</text>
<text x="53.6" y="115.2">37</text>
<text x="53.6" y="117.8">38</text>
<text x="56.7" y="116.5">PB0</text>
<text x="56.7" y="119">PB1</text>
<text x="91.9" y="119">PC7</text>
<text x="91.9" y="116.5">PC8</text>
<text x="96.5" y="117.8">63</text>
<text x="96.5" y="115.2">64</text>
<text x="53.6" y="120.3">39</text>
<text x="53.6" y="122.8">40</text>
<text x="53.6" y="125.4">41</text>
<text x="56.7" y="121.6">PB2</text>
<text x="56.7" y="124.1">PE7</text>
<text x="90.8" y="124.1">PD15</text>
<text x="91.9" y="121.6">PC6</text>
<text x="96.5" y="125.4">60</text>
<text x="96.5" y="122.8">61</text>
<text x="96.5" y="120.3">62</text>
<text x="53.6" y="127.9">42</text>
<text x="53.6" y="130.5">43</text>
<text x="56.7" y="126.6">PE8</text>
<text x="56.7" y="129.2">PB10</text>
<text x="56.7" y="131.7">PB11</text>
<text x="90.8" y="126.6">PD14</text>
<text x="91.6" y="129.2">VDD</text>
<text x="91.8" y="131.7">VSS</text>
<text x="96.5" y="130.5">58</text>
<text x="96.5" y="127.9">59</text>
<text x="231" y="127.7">NRST has an internal pull-up resistor</text>
<text x="53.6" y="133">44</text>
<text x="53.6" y="135.5">45</text>
<text x="56.7" y="134.3">VCAP</text>
<text x="56.7" y="136.8">VSS</text>
<text x="90.8" y="136.8">PD12</text>
<text x="90.8" y="134.3">PD13</text>
<text x="96.5" y="135.5">56</text>
<text x="96.5" y="133">57</text>
<text x="185.3" y="134">(VCAP)</text>
<text x="53.6" y="138.1">46</text>
<text x="53.6" y="140.6">47</text>
<text x="53.6" y="143.2">48</text>
<text x="56.7" y="139.3">VDDLDO</text>
<text x="56.7" y="141.9">VDD</text>
<text x="90.8" y="141.9">PD10</text>
<text x="90.8" y="139.3">PD11</text>
<text x="96.5" y="143.2">53</text>
<text x="96.5" y="140.6">54</text>
<text x="96.5" y="138.1">55</text>
<text x="253.6" y="139.6" transform="rotate(-90 253.6 139.6)">2</text>
<text x="53.6" y="145.7">49</text>
<text x="53.6" y="148.2">50</text>
<text x="56.7" y="144.4">PB12</text>
<text x="56.7" y="147">PB13</text>
<text x="56.7" y="149.5">PB14</text>
<text x="90.9" y="149.5">PB15</text>
<text x="91.9" y="147">PD8</text>
<text x="91.9" y="144.4">PD9</text>
<text x="96.5" y="148.2">51</text>
<text x="96.5" y="145.7">52</text>
<text x="253.6" y="145.7" transform="rotate(-90 253.6 145.7)">1</text>
<text x="93.9" y="174.7">(VDDSMPS)</text>
<text x="71" y="188.6">?</text>
<text x="62.1" y="192.5">(for VDDLDO)</text>
<text x="107.8" y="192.5">?</text>
</g>
<g font-size="1.8" fill="#00f">
<text x="168.8" y="32.4">100nF</text>
<text x="182.8" y="32.4">100nF</text>
<text x="196.7" y="32.4">100nF</text>
<text x="210.7" y="32.4">100nF</text>
<text x="224.7" y="32.4">100nF</text>
<text x="238.6" y="32.4">100nF</text>
<text x="253.9" y="32.4">100nF</text>
<text x="267.8" y="32.4">100nF</text>
<text x="281.8" y="32.4">4.7uF</text>
<text x="166.2" y="74.3">1uF</text>
<text x="181.5" y="74.3">1uF</text>
<text x="194.2" y="74.3">100nF</text>
<text x="262.8" y="75.6">10K</text>
<text x="262.8" y="97.2">100K</text>
<text x="166.2" y="113.7">1uF</text>
<text x="181.5" y="113.7">1uF</text>
<text x="194.2" y="113.7">100nF</text>
<text x="167.5" y="146.7">4.7uF</text>
<text x="180.2" y="146.7">4.7uF</text>
<text x="192.9" y="146.7">4.7uF</text>
<text x="274.2" y="144.2">100nF</text>
<text x="55.8" y="153.1">STM32H725VET6</text>
<text x="32.9" y="184.8">2.2uH</text>
<text x="49.4" y="189.9">10uF</text>
<text x="63.4" y="189.9">10uF</text>
<text x="93.9" y="188.6">10uF</text>
<text x="106.6" y="188.6">4.7uF</text>
<text x="31.6" y="192.5">220pF</text>
</g>
<text font-size="1.6" fill="#000080" x="255.1" y="141.7">SW_RESET</text>
</svg>
